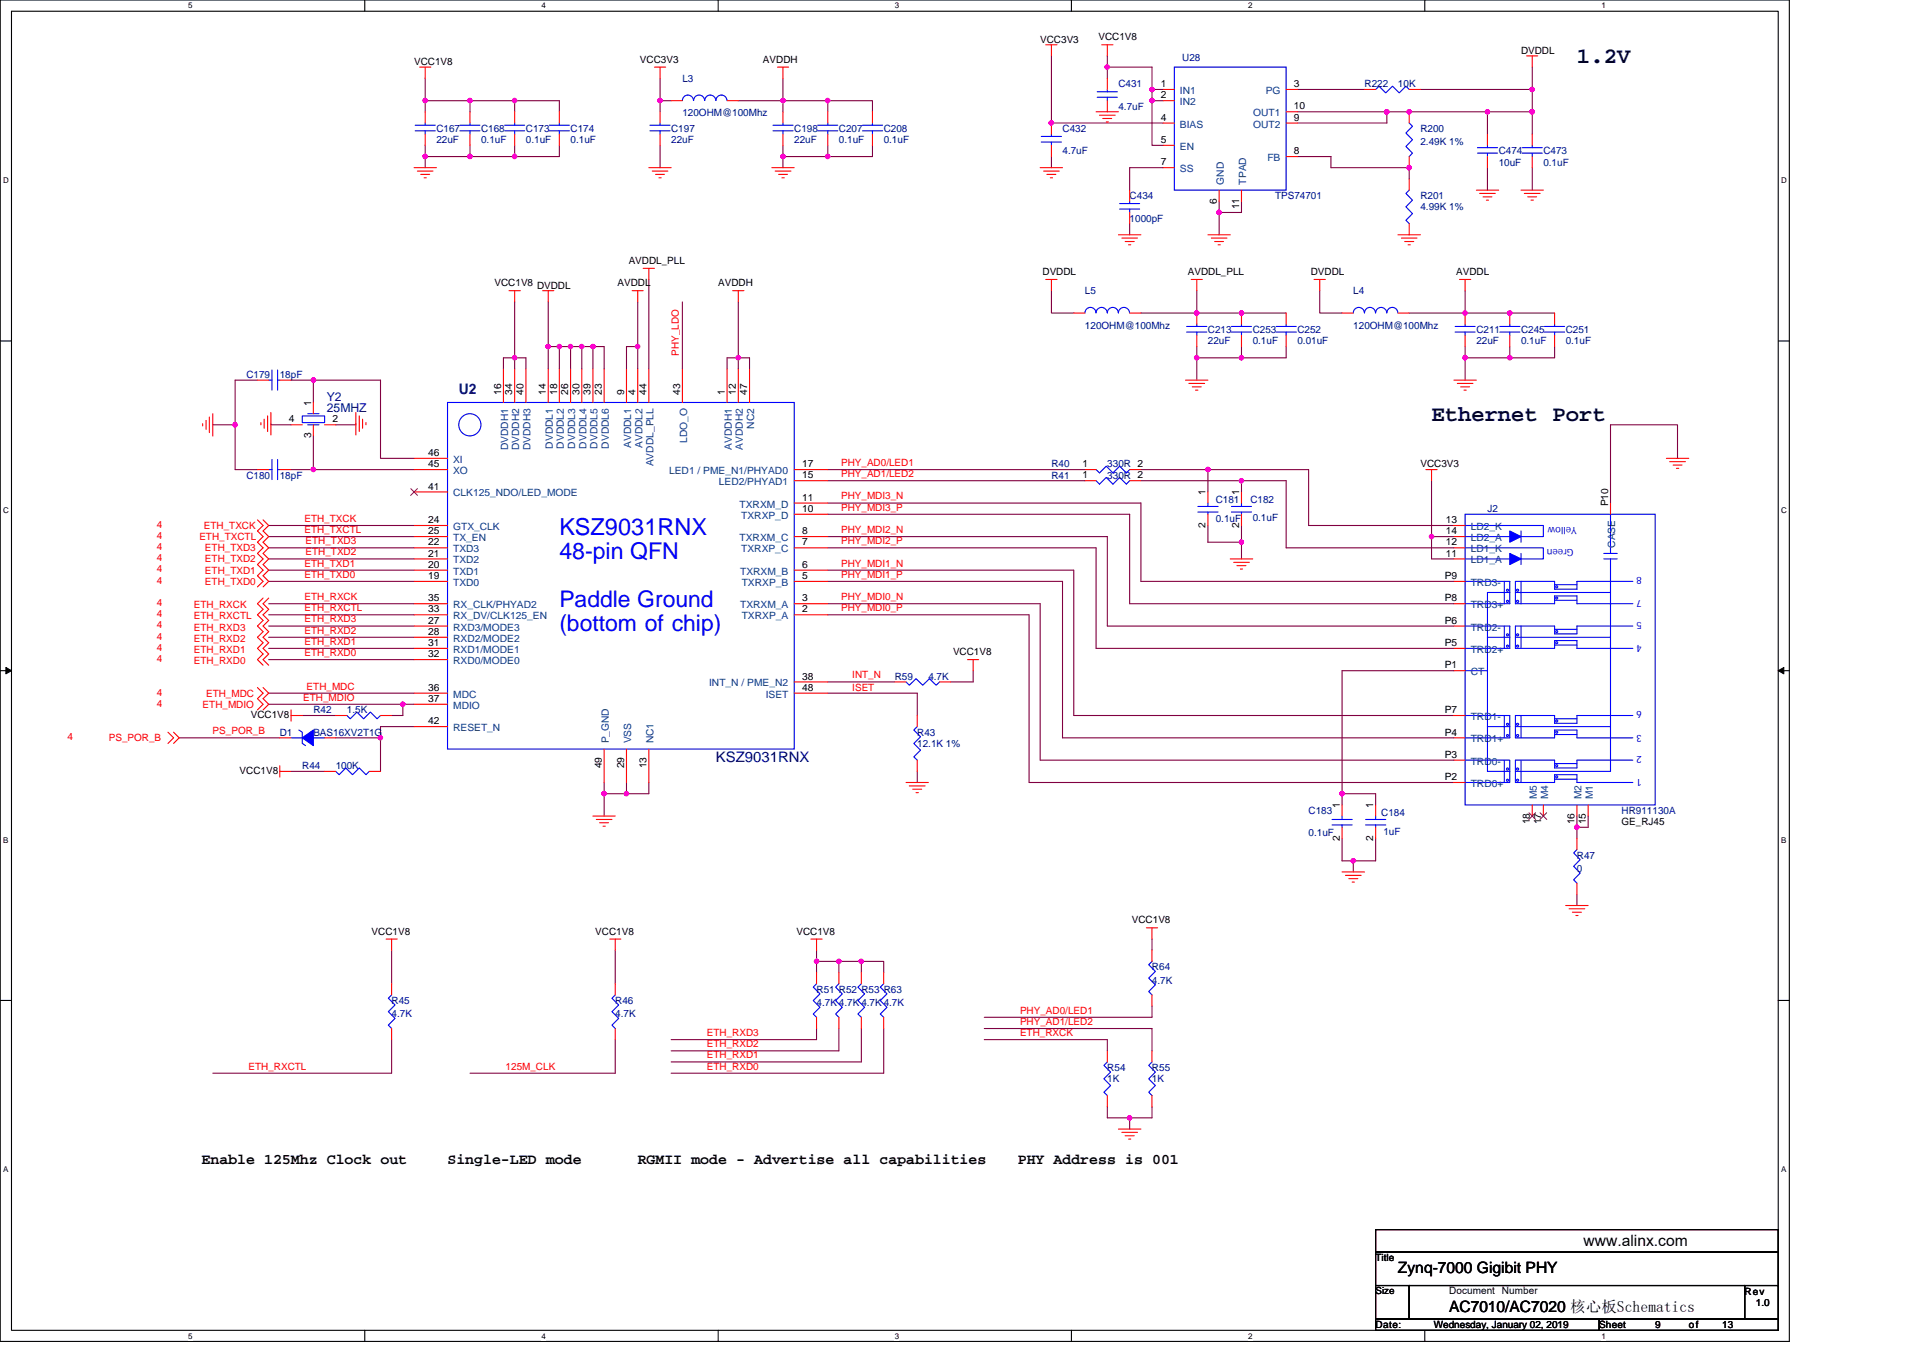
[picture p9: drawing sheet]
<svg xmlns="http://www.w3.org/2000/svg" width="297mm" height="210mm" viewBox="0 0 297 210" stroke-linecap="round" stroke-linejoin="round" font-family="sans-serif">
<path d="M0 0h276.4v207.3h-276.4zM1.8 1.7h272.9v203.8h-272.9z" fill="none" stroke="#000" stroke-width=".17"/>
<g fill="#fff">
<path d="M29.1 .2h.6v1.4h-.6z"/>
<path d="M29.1 205.7h.6v1.4h-.6z"/>
</g>
<path d="M56.3 0v1.7M56.3 205.5v1.8" fill="none" stroke="#000" stroke-width=".17"/>
<g fill="#fff">
<path d="M83.6 .2h.7v1.4h-.7z"/>
<path d="M83.6 205.7h.7v1.4h-.7z"/>
</g>
<path d="M110.9 0v1.7M110.9 205.5v1.8" fill="none" stroke="#000" stroke-width=".17"/>
<g fill="#fff">
<path d="M138.2 .2h.7v1.4h-.7z"/>
<path d="M138.2 205.7h.7v1.4h-.7z"/>
</g>
<path d="M165.5 0v1.7M165.5 205.5v1.8" fill="none" stroke="#000" stroke-width=".17"/>
<g fill="#fff">
<path d="M192.8 .2h.6v1.4h-.6z"/>
<path d="M192.8 205.7h.6v1.4h-.6z"/>
</g>
<path d="M220.1 0v1.7M220.1 205.5v1.8" fill="none" stroke="#000" stroke-width=".17"/>
<g fill="#fff">
<path d="M247.4 .2h.6v1.4h-.6z"/>
<path d="M247.4 205.7h.6v1.4h-.6z"/>
<path d="M.5 27.2h.8v1.4h-.8z"/>
<path d="M275.1 27.2h.9v1.4h-.9z"/>
<path d="M.5 78.1h.8v1.4h-.8z"/>
<path d="M275.1 78.1h.9v1.4h-.9z"/>
</g>
<path d="M0 52.7h1.8M274.7 52.7h1.7" fill="none" stroke="#000" stroke-width=".17"/>
<g fill="#fff">
<path d="M.5 129.1h.8v1.4h-.8z"/>
<path d="M275.1 129.1h.8v1.4h-.8z"/>
</g>
<path d="M0 103.6h1.8M274.7 103.6h1.7" fill="none" stroke="#000" stroke-width=".17"/>
<path d="M.9 103.1l.9 .5-.9 .5zM274.7 103.6l.8-.5v1z" fill="#000" stroke="#000" stroke-width=".15"/>
<g fill="#fff">
<path d="M.5 180h.8v1.4h-.8z"/>
<path d="M275.1 180h.8v1.4h-.8z"/>
</g>
<path d="M0 154.6h1.8M274.7 154.6h1.7M212.5 190h62.2v3.5h-62.2zM212.5 193.5h62.2v5.1h-62.2zM212.5 198.6h5.2v5.2h-5.2zM217.7 198.6h51.8v5.2h-51.8zM269.5 198.6h5.2v5.2h-5.2zM212.5 203.8h34.5v1.7h-34.5zM247 203.8h27.7v1.7h-27.7z" fill="none" stroke="#000" stroke-width=".17"/>
<g fill="none" stroke="#800040" stroke-width=".17">
<path d="M65.7 15.6h6.9M65.7 15.6v1.7M65.7 12.1v3.5M72.6 15.6h6.9M72.6 15.6v1.7M79.5 15.6h6.9v1.7M79.5 15.6v1.7M102 12.1v3.5M102 15.6v1.7M102 15.6h1.7M114 15.6h6.9v1.7M120.9 12.1v3.5h7"/>
<path d="M127.9 15.6h6.9v1.7M127.9 15.6v1.7M162.4 8.6v10.4h17.3M171 10.4h6.9v3.4h1.8M171 8.6v3.5M177.9 13.8v1.8M177.9 15.6h1.8M177.9 15.6v6.9h1.8M200.4 17.3h13.8M200.4 13.8h10.4M214.2 17.3v1.7h-13.8M214.2 17.3h15.6"/>
<path d="M219.4 13.8h17.3M229.8 17.3h6.9M229.8 17.3v3.4M236.7 13.8v3.5M236.7 10.4v3.4M236.7 17.3v3.4M65.7 24.2h6.9M65.7 22.5v1.7M65.7 24.2v1.7M72.6 24.2h6.9M72.6 22.5v1.7M79.5 22.5v1.7"/>
<path d="M86.4 22.5v1.7h-6.9M102 22.5v3.4M120.9 22.5v1.7M120.9 24.2h7M120.9 24.2v1.7M127.9 22.5v1.7M134.8 22.5v1.7h-6.9M162.4 24.2v1.7M174.5 34.5v1.8M179.7 25.9h-5.2v3.5M188.3 31.1v1.7M191.8 31.1v1.7h-3.5v3.5"/>
<path d="M200.4 24.2h5.2v1.7h12.1v1.7M229.8 25.9v3.5M236.7 25.9v3.5M39.8 58.7h-3.5v6.9M45 58.7h3.4M48.4 58.7h10.4v12.1h5.2M48.4 58.7v3.5M77.8 57v-1.7h1.7v1.7M79.5 46.7v8.6h1.7v1.7M84.7 53.6v3.4M84.7 46.7v6.9M84.7 53.6h1.7"/>
<path d="M86.4 53.6h1.7v3.4M86.4 53.6v3.4M88.1 53.6h1.8M89.9 53.6h1.7v3.4M89.9 53.6v3.4M91.6 53.6h1.7v3.4M98.5 46.7v6.9M98.5 53.6h-1.7v3.4M98.5 53.6v3.4M100.2 43.2v13.8M105.4 46.7v10.3M112.3 57v-1.7h1.7v1.7"/>
<path d="M114 46.7v8.6h1.8v1.7M162.4 44.9v3.5h3.5M176.2 48.4h8.7M184.9 48.4h13.8M184.9 55.3h6.9M184.9 44.9v3.5M184.9 53.6v1.7M184.9 55.3v3.4M191.8 53.6v1.7M198.7 53.6v1.7h-6.9M203.9 44.9v3.5h3.4M217.7 48.4h8.6"/>
<path d="M226.3 55.3v3.4M226.3 48.4h13.8M226.3 55.3h6.9M226.3 44.9v3.5M226.3 53.6v1.7M233.2 53.6v1.7M240.1 53.6v1.7h-6.9M32.9 65.6h3.4M36.3 65.6v7h3.5M41.8 65.5v.1h3.2M45 72.6h3.4M48.4 67.4v5.2"/>
<path d="M48.4 72.6h15.6M55 65.5v.1h-3.1M127.9 79.5h46.6v13.8h50.1M127.9 77.7h48.3v12.1h48.4M127.9 74.3h39.7M127.9 72.6h39.7M176.2 72.6h10.4M176.2 74.3h15.6M186.6 72.6v3.4M186.6 72.6h15.5v8.6h22.5M191.8 74.3h6.9v10.3h25.9M191.8 74.3v1.7"/>
<path d="M221.1 74.3v8.6M259.1 70.8v-5.2h-10.3v12.1M41.5 86.4h22.5M41.5 84.6h22.5M41.5 82.9h22.5M41.5 81.2h22.5M41.5 89.8h22.5M41.5 88.1h22.5M41.5 95h22.5M41.5 96.7h22.5M41.5 98.5h22.5M41.5 93.3h22.5"/>
<path d="M127.9 89.8h36.2v24.2h60.5M127.9 93.3h32.8v24.2h63.9M127.9 84.6h41.4v15.6h55.3M127.9 88.1h38v22.5h58.7M127.9 95h31.1v25.9h65.6M127.9 82.9h43.1v13.8h53.6M186.6 81.2v2.6h5.2M191.8 83.8v2.6M191.8 81.2v2.6M221.1 82.9v3.5h3.5M221.1 82.9h3.5M27.7 114h15.5"/>
<path d="M41.5 101.9h22.5M41.5 100.2h22.5M41.5 108.8h20.7M41.5 107.1h22.5M45 119.2h5.1M46.7 110.6h5.2M51.9 114h6.9M58.8 114v5.2M62.2 108.8h1.8M62.2 108.8v1.8h-1.7M64 112.3h-5.2v1.7M127.9 105.4h10.3"/>
<path d="M127.9 107.1h13.8v3.5M141.7 119.2v1.7M150.3 103.6v1.8h-3.4M224.6 103.6h-17.3v19M93.3 120.9v1.7h3.5M93.3 122.6v3.5M96.8 120.9v1.7M100.2 120.9v1.7h-3.4M207.3 129.5v3.5h1.7M207.3 122.6v1.8M207.3 122.6h5.2v1.8M209 133v1.7"/>
<path d="M212.5 129.5v3.5h-3.5M243.6 138.2v1.7M243.6 127.8v1.7M243.6 126.1v1.7M245.3 126.1v1.7h-1.7M60.5 146.8v5.2M95 146.8v5.2M126.1 148.5h3.5M126.1 158.9v1.7h-22.4M126.1 146.8v1.7M126.1 148.5v1.8M129.6 148.5h3.5"/>
<path d="M129.6 158.9v3.5h-25.9M129.6 148.5v1.8M133.1 148.5h3.4v1.8M133.1 158.9v5.2h-29.4M133.1 148.5v1.8M136.5 158.9v6.9h-32.8M152 158.9h25.9v3.5M177.9 155.4v1.8h-25.9M177.9 145.1v1.7M60.5 160.6v5.2h-27.6M95 160.6v5.2h-22.4M152 160.6h19v1.8"/>
<path d="M171 171v1.7h3.5M174.5 172.7v1.8M177.9 171v1.7h-3.4"/>
</g>
<g fill="#f0f" stroke="#f0f" stroke-width=".17">
<circle cx="72.6" cy="24.2" r=".34"/>
<circle cx="65.7" cy="24.2" r=".34"/>
<circle cx="72.6" cy="15.5" r=".34"/>
<circle cx="65.7" cy="15.5" r=".34"/>
<circle cx="79.5" cy="15.5" r=".34"/>
<circle cx="79.5" cy="24.2" r=".34"/>
<circle cx="209" cy="133" r=".34"/>
<circle cx="186.6" cy="72.5" r=".34"/>
<circle cx="191.8" cy="83.8" r=".33"/>
<circle cx="243.6" cy="127.8" r=".34"/>
<circle cx="207.3" cy="122.6" r=".33"/>
<circle cx="191.7" cy="74.3" r=".34"/>
<circle cx="48.4" cy="58.7" r=".34"/>
<circle cx="36.3" cy="65.6" r=".34"/>
<circle cx="48.4" cy="72.5" r=".34"/>
<circle cx="221.1" cy="82.9" r=".34"/>
<circle cx="62.2" cy="108.8" r=".34"/>
<circle cx="114" cy="55.3" r=".34"/>
<circle cx="79.5" cy="55.3" r=".34"/>
<circle cx="98.5" cy="53.5" r=".33"/>
<circle cx="84.7" cy="53.5" r=".33"/>
<circle cx="86.4" cy="53.5" r=".33"/>
<circle cx="91.6" cy="53.5" r=".33"/>
<circle cx="89.9" cy="53.5" r=".33"/>
<circle cx="88.1" cy="53.5" r=".33"/>
<circle cx="93.3" cy="122.6" r=".33"/>
<circle cx="96.8" cy="122.6" r=".33"/>
<circle cx="133" cy="148.5" r=".33"/>
<circle cx="126.1" cy="148.5" r=".33"/>
<circle cx="129.6" cy="148.5" r=".33"/>
<circle cx="174.5" cy="172.7" r=".34"/>
<circle cx="58.8" cy="114" r=".33"/>
<circle cx="101.9" cy="15.5" r=".34"/>
<circle cx="120.9" cy="15.5" r=".34"/>
<circle cx="127.8" cy="15.5" r=".34"/>
<circle cx="120.9" cy="24.2" r=".34"/>
<circle cx="127.8" cy="24.2" r=".34"/>
<circle cx="233.2" cy="48.4" r=".34"/>
<circle cx="226.3" cy="48.4" r=".34"/>
<circle cx="233.2" cy="55.3" r=".34"/>
<circle cx="226.3" cy="55.3" r=".34"/>
<circle cx="191.7" cy="48.4" r=".34"/>
<circle cx="184.8" cy="48.4" r=".34"/>
<circle cx="191.7" cy="55.3" r=".34"/>
<circle cx="184.8" cy="55.3" r=".34"/>
<circle cx="188.3" cy="32.8" r=".34"/>
<circle cx="217.7" cy="25.9" r=".34"/>
<circle cx="214.2" cy="17.3" r=".34"/>
<circle cx="236.7" cy="17.3" r=".34"/>
<circle cx="236.7" cy="13.8" r=".34"/>
<circle cx="229.8" cy="17.3" r=".34"/>
<circle cx="177.9" cy="13.8" r=".34"/>
<circle cx="171" cy="10.4" r=".33"/>
<circle cx="177.9" cy="15.5" r=".34"/>
<circle cx="162.4" cy="19" r=".33"/>
<circle cx="217.7" cy="17.3" r=".34"/>
</g>
<g fill="none" stroke="#f00" stroke-width=".17">
<path d="M64.8 10.4h1.7M65.7 10.4v1.7M65.7 17.3v1.7M72.6 17.3v1.7M79.5 17.3v1.7M86.4 17.3v1.7M101.1 10.4h1.7M102 10.4v1.7M102 17.3v1.7M103.7 15.6h1.7M112.3 15.6h1.7M120.1 10.4h1.7"/>
<path d="M120.9 10.4v1.7M120.9 17.3v1.7M127.9 17.3v1.7M134.8 17.3v1.7M161.5 6.9h1.8M162.4 6.9v1.7M162.4 19v1.7M169.3 17.3h3.5M169.8 17.8h2.5M170.2 6.9h1.7M170.3 18.3h1.4M170.9 18.8h.3"/>
<path d="M171 6.9v1.7M171 12.1v1.7M171 15.6v1.7M179.7 13.8h1.7M179.7 15.6h1.7M179.7 19h1.7M198.7 13.8h1.7M198.7 19h1.7M198.7 17.3h1.7M210.8 13.8h1.7M217.7 17.3v1.7M217.7 13.8h1.7"/>
<path d="M235.8 8.6h1.7M236.7 8.6v1.8M64 25.9h3.4M64.5 26.4h2.4M65 26.9h1.4M65.5 27.5h.3M65.7 20.7v1.8M72.6 20.7v1.8M79.5 20.7v1.8M86.4 20.7v1.8M100.2 25.9h3.5M100.8 26.4h2.4"/>
<path d="M101.3 26.9h1.3M101.8 27.5h.3M102 20.7v1.8M119.2 25.9h3.5M119.7 26.4h2.5M120.3 26.9h1.3M120.8 27.5h.3M120.9 20.7v1.8M127.9 20.7v1.8M134.8 20.7v1.8M160.7 25.9h3.4M161.2 26.4h2.4"/>
<path d="M161.7 26.9h1.4M162.2 27.5h.4M162.4 22.5v1.7M172.8 36.3h3.4M173.3 36.8h2.4M173.8 37.3h1.4M174.3 37.8h.4M174.5 29.4v1.7M174.5 32.8v1.7M179.7 22.5h1.7M179.7 25.9h1.7M186.6 36.3h3.4"/>
<path d="M187.1 36.8h2.4M187.6 37.3h1.4M188.1 37.8h.4M188.3 29.4v1.7M191.8 29.4v1.7M198.7 24.2h1.7M215.9 36.3h3.5M216.5 36.8h2.4M217 37.3h1.4M217.5 37.8h.3M217.7 24.2v1.7M217.7 34.5v1.8"/>
<path d="M217.7 27.6v1.8M228 29.4h3.5M228.6 29.9h2.4M229.1 30.4h1.4M229.6 30.9h.3M229.8 20.7v1.8M229.8 24.2v1.7M234.9 29.4h3.5M235.5 29.9h2.4M236 30.4h1.4M236.5 30.9h.4M236.7 20.7v1.8"/>
<path d="M236.7 24.2v1.7M39.8 58.7h1.7M43.2 58.7h1.8M77.8 57v5.2M78.6 44.9h1.8M79.5 44.9v1.8M79.5 57v5.2M81.2 57v5.2M83.8 44.9h1.8M84.7 44.9v1.8M84.7 57v5.2M86.4 57v5.2"/>
<path d="M88.1 57v5.2M89.9 57v5.2M91.6 57v5.2M93.3 57v5.2M96.8 57v5.2M97.6 44.9h1.8M98.5 44.9v1.8M98.5 57v5.2M99.4 41.5h1.7M100.2 41.5v1.7M100.2 57v5.2M105.4 57v5.2"/>
<path d="M112.3 57v5.2M113.2 44.9h1.7M114 44.9v1.8M114 57v5.2M115.8 57v5.2M161.5 43.2h1.8M162.4 43.2v1.7M165.9 48.4h1.7M174.5 48.4h1.7M183.1 58.7h3.5M183.6 59.2h2.5M184 43.2h1.7"/>
<path d="M184.2 59.8h1.3M184.9 43.2v1.7M184.9 48.4v1.7M184.9 51.8v1.8M191.8 48.4v1.7M191.8 51.8v1.8M198.7 48.4v1.7M198.7 51.8v1.8M203 43.2h1.7M203.9 43.2v1.7M207.3 48.4h1.7M215.9 48.4h1.8"/>
<path d="M224.6 58.7h3.4M225.1 59.2h2.4M225.4 43.2h1.8M225.6 59.8h1.4M226.3 43.2v1.7M226.3 48.4v1.7M226.3 51.8v1.8M233.2 48.4v1.7M233.2 51.8v1.8M240.1 48.4v1.7M240.1 51.8v1.8M31.3 65.5v.3"/>
<path d="M31.8 65v1.3M32.3 64.4v2.4M32.9 63.9v3.5M39.8 72.6h1.7M40.3 65.3v.3M40.8 64.8v1.4M41.3 64.3v2.4M41.8 63.7v3.5M43.2 72.6h1.8M45 65.6h1.7M48.4 62.2v1.7M48.4 65.6v1.8"/>
<path d="M50.1 65.6h1.8M55 63.7v3.5M55.5 64.3v2.4M56 64.8v1.4M56.5 65.3v.3M64 76h5.1M64 72.6h5.1M64 70.8h5.1M122.7 74.3h5.2M122.7 72.6h5.2M122.7 79.5h5.2M122.7 77.7h5.2"/>
<path d="M167.6 74.3h1.7M167.6 72.6h1.7M174.5 74.3h1.7M174.5 72.6h1.7M184.7 60.3h.3M186.6 76v1.7M186.6 79.5v1.7M191.8 76v1.7M191.8 79.5v1.7M220.3 72.6h1.7M221.1 72.6v1.7M226.1 60.3h.4"/>
<path d="M248.8 77.7v1.8M257.4 70.8h3.5M257.9 71.3h2.4M258.4 71.9h1.4M258.9 72.4h.4M39.8 80.3l.8 .9-.8 .8 .8 .9-.8 .9 .8 .8-.8 .9 .8 .9-.8 .8 .8 .9-.8 .9 .8 .8-.8 .9M40.6 80.3l.9 .9-.9 .8 .9 .9-.9 .9 .9 .8-.9 .9 .9 .9-.9 .8 .9 .9-.9 .9 .9 .8-.9 .9M40.6 92.4l-.8 .9 .8 .8-.8 .9 .8 .9-.8 .8 .8 .9-.8 .9 .8 .8-.8 .9 .8 .8-.8 .9 .8 .9M41.5 92.4l-.9 .9 .9 .8-.9 .9 .9 .9-.9 .8 .9 .9-.9 .9 .9 .8-.9 .9 .9 .8-.9 .9 .9 .9M64 89.8h5.1M64 88.1h5.1M64 86.4h5.1"/>
<path d="M64 84.6h5.1M64 81.2h5.1M64 82.9h5.1M64 96.7h5.1M64 95h5.1M64 93.3h5.1M64 98.5h5.1M122.7 95h5.2M122.7 93.3h5.2M122.7 89.8h5.2M122.7 88.1h5.2M122.7 84.6h5.2"/>
<path d="M122.7 82.9h5.2M190 86.4h3.5M190.6 86.9h2.4M191.1 87.4h1.4M191.6 87.9h.3M224.6 96.7h1.7M224.6 93.3h1.7M224.6 89.8h1.7M224.6 86.4h1.7M224.6 84.6h1.7M224.6 82.9h1.7M224.6 81.2h1.7"/>
<path d="M25.9 113.1l.9 .9-.9 .9M26.8 113.1l.9 .9-.9 .9M39.8 106.2l.8 .9-.8 .9 .8 .8-.8 .9M40.6 106.2l.9 .9-.9 .9 .9 .8-.9 .9M43.2 114h1.8M43.2 119.2h1.8M43.2 118.3v1.8M45 110.6h1.7M45 109.7v1.7M50.1 114h1.8M50.1 119.2h1.8M51.9 110.6h1.7"/>
<path d="M57 119.2h1.8M58.8 110.6h1.7M64 100.2h5.1M64 101.9h5.1M64 107.1h5.1M64 108.8h5.1M64 112.3h5.1M93.3 115.7v5.2M96.8 115.7v5.2M100.2 115.7v5.2M122.7 105.4h5.2M122.7 107.1h5.2"/>
<path d="M138.2 105.4h1.8M141.7 117.5v1.7M141.7 110.6v1.7M145.1 105.4h1.8M149.5 101.9h1.7M150.3 101.9v1.7M224.6 117.5h1.7M224.6 114h1.7M224.6 110.6h1.7M224.6 100.2h1.7M224.6 103.6h1.7M91.6 126.1h3.4"/>
<path d="M92.1 126.6h2.4M92.6 127.1h1.4M93.2 127.7h.3M140 120.9h3.4M140.5 121.4h2.4M141 121.9h1.4M141.5 122.5h.4M207.3 124.4v1.7M207.3 127.8v1.7M207.3 134.7h3.5M207.8 135.3h2.4M208.3 135.8h1.4"/>
<path d="M208.9 136.3h.3M212.5 124.4v1.7M212.5 127.8v1.7M224.6 120.9h1.7M236.7 124.4v1.7M238.4 124.4v1.7M241.8 139.9h3.5M243.6 136.5v1.7M243.6 129.5v1.8M243.6 124.4v1.7M245.3 124.4v1.7M59.6 145.1h1.8"/>
<path d="M60.5 145.1v1.7M60.5 158.9v1.7M60.5 152v1.7M94.2 145.1h1.7M95 145.1v1.7M95 158.9v1.7M95 152v1.7M125.3 145.1h1.7M126.1 145.1v1.7M126.1 157.2v1.7M126.1 150.3v1.7M129.6 157.2v1.7"/>
<path d="M129.6 150.3v1.7M133.1 157.2v1.7M133.1 150.3v1.7M136.5 157.2v1.7M136.5 150.3v1.7M177.1 143.4h1.7M177.9 143.4v1.7M177.9 153.7v1.7M177.9 146.8v1.7M242.4 140.4h2.4M242.9 140.9h1.4M243.4 141.5h.4"/>
<path d="M171 169.3v1.7M171 162.4v1.7M172.8 174.5h3.4M173.3 175h2.4M173.8 175.5h1.4M174.3 176h.4M177.9 169.3v1.7M177.9 162.4v1.7"/>
</g>
<g fill="none" stroke="#00f" stroke-width=".17">
<path d="M64.1 19.3h3.1M65.7 19v.3M71 19.3h3.1M72.6 19v.3M78 19.3h3M79.5 19v.3M84.9 19.3h3.1M86.4 19v.3M100.4 19.3h3.1M102 19v.3M105.4 15.5a.86 .86 0 0 1 .9-.8 .86 .86 0 0 1 .8 .8M107.1 15.5a.85 .85 0 0 1 .9-.8 .85 .85 0 0 1 .8 .8"/>
<path d="M108.9 15.5a.86 .86 0 0 1 .8-.8 .86 .86 0 0 1 .9 .8M110.6 15.5a.85 .85 0 0 1 .8-.8 .85 .85 0 0 1 .9 .8M119.4 19.3h3.1M120.9 19v.3M126.3 19.3h3.1M127.9 19v.3M133.2 19.3h3.1M134.8 19v.3M169.5 15h3.1M169.5 14.2h3.1M171 13.8v.4M171 15v.6"/>
<path d="M181.4 10.4h17.3v19h-17.3zM212.5 13.8l.5-.5 1.1 1.1 1-1.1 1 1.1 1.1-1.1 .5 .5M217.7 19l.5 .5-1 1.1 1 1-1 1 1 1.1-.5 .5M64.1 20.2h3.1M65.7 20.2v.5M71 20.2h3.1M72.6 20.2v.5M78 20.2h3M79.5 20.2v.5M84.9 20.2h3.1M86.4 20.2v.5M100.4 20.2h3.1"/>
<path d="M102 20.2v.5M119.4 20.2h3.1M120.9 20.2v.5M126.3 20.2h3.1M127.9 20.2v.5M133.2 20.2h3.1M134.8 20.2v.5M160.8 21.9h3.2M160.8 21.1h3.2M162.4 20.7v.4M162.4 21.9v.6M172.9 32.3h3.1"/>
<path d="M172.9 31.5h3.1M174.5 31.1v.4M174.5 32.3v.5M217.7 29.4l-.5 .5 1 1-1 1.1 1 1-1 1 .5 .5M228.2 23.7h3.1M228.2 22.8h3.1M229.8 22.5v.3M229.8 23.7v.5M235.1 23.7h3.1M235.1 22.8h3.1M236.7 22.5v.3M236.7 23.7v.5"/>
<path d="M41.5 58.7h.5M42 57.2v3.1M42.9 58.7h.3M42.9 57.2v3.1M172.7 48.3a.86 .86 0 0 0-.8-.8 .86 .86 0 0 0-.9 .8 .87 .87 0 0 0-.8-.8 .87 .87 0 0 0-.9 .8 .85 .85 0 0 0-.9-.8 .85 .85 0 0 0-.8 .8M174.5 48.3a.86 .86 0 0 0-.9-.8 .86 .86 0 0 0-.8 .8M183.3 51.3h3.1M183.3 50.4h3.1M184.9 50.1v.3M184.9 51.3v.5M190.2 51.3h3.1M190.2 50.4h3.1"/>
<path d="M191.8 50.1v.3M191.8 51.3v.5M197.1 51.3h3.1M197.1 50.4h3.1M198.7 50.1v.3M198.7 51.3v.5M212.5 48.3a.86 .86 0 0 0-.9-.8 .86 .86 0 0 0-.8 .8 .86 .86 0 0 0-.9-.8 .86 .86 0 0 0-.9 .8M215.9 48.3a.86 .86 0 0 0-.8-.8 .86 .86 0 0 0-.9 .8 .86 .86 0 0 0-.9-.8 .86 .86 0 0 0-.8 .8M224.8 51.3h3.1M224.8 50.4h3.1M226.3 50.1v.3M226.3 51.3v.5"/>
<path d="M231.7 51.3h3.1M231.7 50.4h3.1M233.2 50.1v.3M233.2 51.3v.5M238.6 51.3h3.1M238.6 50.4h3.1M240.1 50.1v.3M240.1 51.3v.5M41.5 72.6h.5M42 71v3.1M42.9 72.6h.3M42.9 71v3.1"/>
<path d="M46.7 64.3h3.4v1h-3.4zM47.5 63.9h1.8M47.5 65.6h1.8M48.4 65.6h.1M48.4 63.9h.1M69.1 62.2h53.6v53.5h-53.6zM169.3 74.3l.5 .5 1.1-1 1 1 1-1 1.1 1 .5-.5M174.5 72.6l-.5 .5-1.1-1.1-1 1.1-1-1.1-1.1 1.1-.5-.5M185 78.3h3.1M185 79.1h3.1M186.6 77.7v.6M186.6 79.1v.4"/>
<path d="M190.2 78.3h3.1M190.2 79.1h3.1M191.8 77.7v.6M191.8 79.1v.4M226.3 79.5h29.4v44.9h-29.4zM248.8 79.5v6M226.3 84.6h12.1v1.8h-12.1M226.3 81.2h12.1v1.7h-12.1M226.3 96.7h6.9v3.5h-6.9M226.3 89.8h6.9v3.5h-6.9M229.8 98.5h3.4M232.4 96.7v3.5"/>
<path d="M232.4 89.8v3.5M232.7 99.7h.3v.2h-.3zM232.7 98h.3v.2h-.3zM232.7 92.8h.3v.2h-.3zM232.7 91.1h.3v.2h-.3zM233.2 91.5h-3.4v27.7h3.4M234.1 98.5h14.7M234.1 91.5h14.7M234.3 98h.2v.2h-.2zM234.3 99.7h.2v.2h-.2zM234.3 91.1h.2v.2h-.2zM234.9 85.5v1.7"/>
<path d="M234.9 82v1.8M234.9 96.7v3.5M234.9 89.8v3.5M240.1 99.7h3.5M240.1 97.2h3.5M240.1 92.8h3.5M240.1 90.3h3.5M240.3 97.5h.3v.2h-.3zM240.3 99.2h.3v.2h-.3zM240.3 90.6h.3v.2h-.3zM240.3 92.3h.3v.2h-.3zM247.7 85.5h2.1"/>
<path d="M247.7 86.4h2.1M248.8 86.4v32.8h-14.7M252.2 96.7h-8.6v1.2h-3.5v-1.2h-6v3.5h6v-1.2h3.5v1.2h8.6M252.2 89.8h-8.6v1.2h-3.5v-1.2h-6v3.5h6v-1.2h3.5v1.2h8.6M45 114h1.7M46.2 112.8l.5 .3v1.8l.5 .3M48.4 114h1.7M51.9 119.2l.5 .5 1-1 1.1 1 1-1 1 1 .5-.5M53.6 110.6l.5 .5 1-1.1 1.1 1.1 1-1.1 1 1.1 .6-.5M140 105.4l.5 .5 1-1 1 1 1.1-1 1 1 .5-.5M141.7 112.3l-.5 .5 1 1-1 1.1 1 1-1 1 .5 .6M226.3 117.5h6.9v3.4h-6.9"/>
<path d="M226.3 110.6h6.9v3.4h-6.9M226.3 103.6h3.5M229.8 112.3h3.4M232.4 117.5v3.4M232.4 110.6v3.4M232.7 118.7h.3v.2h-.3zM232.7 113.5h.3v.3h-.3zM232.7 111.8h.3v.2h-.3zM234.1 112.3h14.7M234.3 111.8h.2v.2h-.2zM234.3 113.5h.2v.3h-.2zM234.9 117.5v3.4"/>
<path d="M234.9 110.6v3.4M240.1 118h3.5M240.1 113.5h3.5M240.1 111.1h3.5M240.3 119.9h.3v.3h-.3zM240.3 118.2h.3v.2h-.3zM240.3 111.3h.3v.2h-.3zM240.3 113h.3v.2h-.3zM252.2 117.5h-8.6v1.2h-3.5v-1.2h-6v3.4h6v-1.2h3.5v1.2h8.6M252.2 110.6h-8.6v1.2h-3.5v-1.2h-6v3.4h6v-1.2h3.5v1.2h8.6M205.8 126.6h3.1M205.8 127.5h3.1"/>
<path d="M207.3 126.1v.5M207.3 127.5v.3M210.9 126.6h3.2M210.9 127.5h3.2M212.5 126.1v.5M212.5 127.5v.3M232.7 120.4h.3v.3h-.3zM234.3 120.4h.2v.3h-.2zM240.1 120.4h3.5M243.6 131.3l-.5 .5 1 1-1 1.1 1 1-1 1 .5 .6M60.5 153.7l-.5 .5 1 1.1-1 1 1 1.1-1 1 .5 .5M95 153.7l-.5 .5 1.1 1.1-1.1 1 1.1 1.1-1.1 1 .5 .5"/>
<path d="M126.1 152l-.5 .5 1.1 1.1-1.1 1 1.1 1-1.1 1.1 .5 .5M129.6 152l-.5 .5 1 1.1-1 1 1 1-1 1.1 .5 .5M133.1 152l-.6 .5 1.1 1.1-1.1 1 1.1 1-1.1 1.1 .6 .5M136.5 152l-.5 .5 1 1.1-1 1 1 1-1 1.1 .5 .5M177.9 148.5l-.5 .6 1.1 1-1.1 1 1.1 1.1-1.1 1 .5 .5M171 164.1l-.5 .5 1.1 1.1-1.1 1 1.1 1-1.1 1.1 .5 .5M177.9 164.1l-.5 .5 1.1 1.1-1.1 1 1.1 1-1.1 1.1 .5 .5"/>
<circle cx="72.6" cy="65.6" r="1.71"/>
<circle cx="234.4" cy="92.9" r=".17"/>
<circle cx="234.4" cy="118.8" r=".17"/>
</g>
<g fill="#00f" stroke="#00f" stroke-width=".17">
<path d="M233.2 85.5l1.7 .9-1.7 .8z"/>
<path d="M233.2 82l1.7 .9-1.7 .9z"/>
<path d="M46.7 114l1.7-1.2v2.4z"/>
</g>
<path d="M63.5 75.5l1 1M64.5 75.5l-1.1 1M236.2 125.6l1 1M237.2 125.6l-1 1M237.9 125.6l1 1M238.9 125.6l-1 1" fill="none" stroke="#804000" stroke-width=".15"/>
<g font-size="3.6" fill="#00f">
<text x="86.4" y="82.7">KSZ9031RNX</text>
<text x="86.4" y="86.4">48-pin QFN</text>
</g>
<g font-size="3.5" fill="#00f">
<text x="86.4" y="93.8">Paddle Ground</text>
<text x="86.4" y="97.4">(bottom of chip)</text>
</g>
<g font-size="3.4" fill="#000040">
<text x="243.6" y="9.8">1.2V</text>
<text x="221.1" y="65">Ethernet Port</text>
</g>
<g font-size="2.4">
<text x="215.9" y="196.7">Zynq-7000 Gigibit PHY</text>
<text x="244.6" y="192.4">www.alinx.com</text>
<text x="223.8" y="202.7">AC7010/AC7020 核心板Schematics</text>
<text x="223.8" y="202.7">AC7010/</text>
</g>
<g font-size="2.3">
<text x="31.1" y="179.8">Enable 125Mhz Clock out</text>
<text x="69.1" y="179.8">Single-LED mode</text>
<text x="98.5" y="179.8">RGMII mode - Advertise all capabilities</text>
<text x="157.2" y="179.8">PHY Address is 001</text>
</g>
<g font-size="2.2" fill="#000080">
<text x="70.9" y="60.8">U2</text>
<text x="110.6" y="117.8">KSZ9031RNX</text>
</g>
<g font-size="1.9" fill="#000080">
<text x="50.5" y="62">Y2</text>
<text x="50.5" y="63.7">25MHZ</text>
</g>
<g font-size="1.5">
<text x="64" y="10">VCC1V8</text>
<text x="98.8" y="9.7">VCC3V3</text>
<text x="117.9" y="9.7">AVDDH</text>
<text x="160.7" y="6.6">VCC3V3</text>
<text x="169.7" y="6.2">VCC1V8</text>
<text x="234.9" y="8.3">DVDDL</text>
<text x="179.3" y="13.5">1</text>
<text x="179.3" y="15.2">2</text>
<text x="199.9" y="16.9">10</text>
<text x="199.9" y="13.5">3</text>
<text x="179.3" y="18.6">4</text>
<text x="179.3" y="22.1">5</text>
<text x="199.9" y="18.6">9</text>
<text x="199.9" y="23.8">8</text>
<text x="179.3" y="25.5">7</text>
<text x="188" y="31.5" transform="rotate(-90 188 31.5)">6</text>
<text x="191.4" y="32.4" transform="rotate(-90 191.4 32.4)">11</text>
<text x="97.1" y="40.8">AVDDL_PLL</text>
<text x="76.4" y="44.2">VCC1V8 DVDDL</text>
<text x="95.4" y="44.2">AVDDL</text>
<text x="110.9" y="44.2">AVDDH</text>
<text x="161" y="42.5">DVDDL</text>
<text x="183.5" y="42.5">AVDDL_PLL</text>
<text x="202.5" y="42.5">DVDDL</text>
<text x="224.9" y="42.5">AVDDL</text>
<text x="44.6" y="65.3">4</text>
<text x="48" y="62.7" transform="rotate(-90 48 62.7)">1</text>
<text x="51.3" y="65.3">2</text>
<text x="77.4" y="61" transform="rotate(-90 77.4 61)">16</text>
<text x="79.1" y="61" transform="rotate(-90 79.1 61)">34</text>
<text x="80.9" y="61" transform="rotate(-90 80.9 61)">40</text>
<text x="84.3" y="61" transform="rotate(-90 84.3 61)">14</text>
<text x="86" y="61" transform="rotate(-90 86 61)">18</text>
<text x="87.8" y="61" transform="rotate(-90 87.8 61)">26</text>
<text x="89.5" y="61" transform="rotate(-90 89.5 61)">30</text>
<text x="91.2" y="61" transform="rotate(-90 91.2 61)">39</text>
<text x="93" y="61" transform="rotate(-90 93 61)">23</text>
<text x="96.4" y="61" transform="rotate(-90 96.4 61)">9</text>
<text x="98.1" y="61" transform="rotate(-90 98.1 61)">4</text>
<text x="99.9" y="61" transform="rotate(-90 99.9 61)">44</text>
<text x="105" y="61" transform="rotate(-90 105 61)">43</text>
<text x="111.9" y="61" transform="rotate(-90 111.9 61)">1</text>
<text x="113.7" y="61" transform="rotate(-90 113.7 61)">12</text>
<text x="115.4" y="61" transform="rotate(-90 115.4 61)">47</text>
<text x="48" y="67.7" transform="rotate(-90 48 67.7)">3</text>
<text x="66.1" y="70.5">46</text>
<text x="66.1" y="75.6">41</text>
<text x="66.1" y="72.2">45</text>
<text x="123.9" y="72.2">17</text>
<text x="123.9" y="77.4">11</text>
<text x="123.9" y="73.9">15</text>
<text x="167.2" y="73.9">1</text>
<text x="167.2" y="72.2">1</text>
<text x="186.2" y="76.5" transform="rotate(-90 186.2 76.5)">1</text>
<text x="191.4" y="76.5" transform="rotate(-90 191.4 76.5)">1</text>
<text x="219.4" y="72.2">VCC3V3</text>
<text x="66.1" y="80.8">24</text>
<text x="66.1" y="82.5">25</text>
<text x="123.9" y="79.1">10</text>
<text x="123.9" y="82.5">8</text>
<text x="186.2" y="81.6" transform="rotate(-90 186.2 81.6)">2</text>
<text x="191.4" y="81.6" transform="rotate(-90 191.4 81.6)">2</text>
<text x="223.3" y="82.5">14</text>
<text x="223.3" y="80.8">13</text>
<text x="248.4" y="78.3" transform="rotate(-90 248.4 78.3)">P10</text>
<text x="66.1" y="89.5">19</text>
<text x="66.1" y="87.7">20</text>
<text x="66.1" y="86">21</text>
<text x="66.1" y="84.3">22</text>
<text x="123.9" y="87.7">6</text>
<text x="123.9" y="84.3">7</text>
<text x="123.9" y="89.5">5</text>
<text x="223.2" y="89.5">P9</text>
<text x="223.3" y="86">11</text>
<text x="223.3" y="84.3">12</text>
<text x="66.1" y="94.6">33</text>
<text x="66.1" y="92.9">35</text>
<text x="123.9" y="92.9">3</text>
<text x="123.9" y="94.6">2</text>
<text x="223.2" y="92.9">P8</text>
<text x="66.1" y="96.4">27</text>
<text x="66.1" y="99.8">31</text>
<text x="66.1" y="101.6">32</text>
<text x="66.1" y="98.1">28</text>
<text x="147.2" y="101.2">VCC1V8</text>
<text x="223.2" y="99.8">P5</text>
<text x="223.2" y="96.4">P6</text>
<text x="66.1" y="106.7">36</text>
<text x="123.9" y="105">38</text>
<text x="123.9" y="106.7">48</text>
<text x="223.2" y="103.3">P1</text>
<text x="38.7" y="110.9">VCC1V8</text>
<text x="66.1" y="108.5">37</text>
<text x="66.1" y="111.9">42</text>
<text x="223.2" y="113.6">P4</text>
<text x="223.2" y="110.2">P7</text>
<text x="37" y="119.5">VCC1V8</text>
<text x="93" y="118.7" transform="rotate(-90 93 118.7)">49</text>
<text x="96.4" y="118.7" transform="rotate(-90 96.4 118.7)">29</text>
<text x="99.9" y="118.7" transform="rotate(-90 99.9 118.7)">13</text>
<text x="223.2" y="117.1">P3</text>
<text x="206.9" y="124.9" transform="rotate(-90 206.9 124.9)">1</text>
<text x="212.1" y="124.9" transform="rotate(-90 212.1 124.9)">1</text>
<text x="223.2" y="120.5">P2</text>
<text x="206.9" y="129.9" transform="rotate(-90 206.9 129.9)">2</text>
<text x="212.1" y="129.9" transform="rotate(-90 212.1 129.9)">2</text>
<text x="236.3" y="127.4" transform="rotate(-90 236.3 127.4)">18</text>
<text x="238" y="127.4" transform="rotate(-90 238 127.4)">17</text>
<text x="243.2" y="127.4" transform="rotate(-90 243.2 127.4)">16</text>
<text x="245" y="127.4" transform="rotate(-90 245 127.4)">15</text>
<text x="250.5" y="127.5">GE_RJ45</text>
<text x="174.8" y="142.7">VCC1V8</text>
<text x="57.4" y="144.4">VCC1V8</text>
<text x="91.9" y="144.4">VCC1V8</text>
<text x="123" y="144.4">VCC1V8</text>
<text x="212.5" y="194.9">Title</text>
<text x="212.5" y="200">Size</text>
<text x="223.8" y="200">Document Number</text>
<text x="269.5" y="200">Rev</text>
<text x="271.2" y="201.8">1.0</text>
<text x="212.5" y="205.2">Date:</text>
<text x="221.5" y="205.2">Wednesday, January 02, 2019</text>
<text x="247" y="205.2">Sheet</text>
<text x="255.7" y="205.2">9</text>
<text x="260.9" y="205.2">of</text>
<text x="266" y="205.2">13</text>
</g>
<g font-size="1.5" fill="#000080">
<text x="182.6" y="9.4">U28</text>
<text x="105.4" y="12.6">L3</text>
<text x="105.4" y="18">120OHM@100Mhz</text>
<text x="172.8" y="13.5">C431</text>
<text x="172.8" y="17">4.7uF</text>
<text x="210.8" y="13.5">R222</text>
<text x="215.9" y="13.5">10K</text>
<text x="67.4" y="20.4">C167</text>
<text x="67.4" y="22.1">22uF</text>
<text x="74.3" y="20.4">C168</text>
<text x="74.3" y="22.1">0.1uF</text>
<text x="81.2" y="20.4">C173</text>
<text x="81.2" y="22.1">0.1uF</text>
<text x="88.1" y="20.4">C174</text>
<text x="88.1" y="22.1">0.1uF</text>
<text x="103.7" y="20.4">C197</text>
<text x="103.7" y="22.1">22uF</text>
<text x="122.7" y="20.4">C198</text>
<text x="122.7" y="22.1">22uF</text>
<text x="129.6" y="20.4">C207</text>
<text x="129.6" y="22.1">0.1uF</text>
<text x="136.5" y="20.4">C208</text>
<text x="136.5" y="22.1">0.1uF</text>
<text x="164.1" y="20.4">C432</text>
<text x="164.1" y="23.9">4.7uF</text>
<text x="219.4" y="20.4">R200</text>
<text x="219.4" y="22.5">2.49K 1%</text>
<text x="231.5" y="23.9">C474</text>
<text x="238.4" y="23.9">C473</text>
<text x="231.5" y="25.6">10uF</text>
<text x="238.4" y="25.6">0.1uF</text>
<text x="174.5" y="30.8">C434</text>
<text x="174.5" y="34.2">1000pF</text>
<text x="197" y="30.8">TPS74701</text>
<text x="219.4" y="30.8">R201</text>
<text x="219.4" y="32.5">4.99K 1%</text>
<text x="167.6" y="45.4">L5</text>
<text x="209" y="45.4">L4</text>
<text x="167.6" y="50.8">120OHM@100Mhz</text>
<text x="186.6" y="51.5">C213</text>
<text x="186.6" y="53.2">22uF</text>
<text x="193.5" y="51.5">C253</text>
<text x="193.5" y="53.2">0.1uF</text>
<text x="200.4" y="51.5">C252</text>
<text x="200.4" y="53.2">0.01uF</text>
<text x="209" y="50.8">120OHM@100Mhz</text>
<text x="228" y="51.5">C211</text>
<text x="228" y="53.2">22uF</text>
<text x="234.9" y="51.5">C245</text>
<text x="234.9" y="53.2">0.1uF</text>
<text x="241.8" y="51.5">C251</text>
<text x="241.8" y="53.2">0.1uF</text>
<text x="38.1" y="58.4">C179</text>
<text x="43.2" y="58.4">18pF</text>
<text x="38.1" y="74">C180</text>
<text x="43.2" y="74">18pF</text>
<text x="162.4" y="74">R41</text>
<text x="162.4" y="72.2">R40</text>
<text x="171" y="74">330R 2</text>
<text x="171" y="72.2">330R 2</text>
<text x="187.8" y="77.7">C181</text>
<text x="193.1" y="77.7">C182</text>
<text x="187.8" y="80.7">0.1uF</text>
<text x="193.5" y="80.5">0.1uF</text>
<text x="229.8" y="79.1">J2</text>
<text x="138.2" y="105">R59</text>
<text x="143.4" y="105">4.7K</text>
<text x="43.2" y="113.7">D1</text>
<text x="48.4" y="113.7">BAS16XV2T1G</text>
<text x="48.4" y="110.2">R42</text>
<text x="53.6" y="110.2">1.5K</text>
<text x="141.7" y="113.7">R43</text>
<text x="46.7" y="118.9">R44</text>
<text x="51.9" y="118.9">100K</text>
<text x="141.7" y="115.4">12.1K 1%</text>
<text x="202.1" y="125.8">C183</text>
<text x="250.5" y="125.8">HR911130A</text>
<text x="202.1" y="129.2">0.1uF</text>
<text x="213.4" y="126.1">C184</text>
<text x="213.7" y="129.1">1uF</text>
<text x="243.6" y="132.7">R47</text>
<text x="243.6" y="134.7">0</text>
<text x="177.9" y="149.9">R64</text>
<text x="60.5" y="155.1">R45</text>
<text x="95" y="155.1">R46</text>
<text x="126.1" y="153.4">R51 R52 R53 R63</text>
<text x="126.1" y="155.5">4.7K 4.7K 4.7K 4.7K</text>
<text x="177.9" y="152">4.7K</text>
<text x="60.5" y="157.2">4.7K</text>
<text x="95" y="157.2">4.7K</text>
<text x="171" y="165.5">R54</text>
<text x="171" y="167.2">1K</text>
<text x="177.9" y="165.5">R55</text>
<text x="177.9" y="167.2">1K</text>
</g>
<g font-size="1.5" fill="#004080">
<text x="182.3" y="14.5">IN1</text>
<text x="182.3" y="16.3">IN2</text>
<text x="193.6" y="18">OUT1</text>
<text x="195.5" y="14.5">PG</text>
<text x="182.3" y="19.7">BIAS</text>
<text x="182.3" y="23.2">EN</text>
<text x="193.6" y="19.7">OUT2</text>
<text x="182.3" y="26.6">SS</text>
<text x="189" y="28.5" transform="rotate(-90 189 28.5)">GND</text>
<text x="192.5" y="28.5" transform="rotate(-90 192.5 28.5)">TPAD</text>
<text x="195.8" y="24.9">FB</text>
<text x="70" y="71.5">XI</text>
<text x="78.5" y="69.6" transform="rotate(-90 78.5 69.6)">DVDDH1</text>
<text x="80.2" y="69.6" transform="rotate(-90 80.2 69.6)">DVDDH2</text>
<text x="82" y="69.6" transform="rotate(-90 82 69.6)">DVDDH3</text>
<text x="85.4" y="69.3" transform="rotate(-90 85.4 69.3)">DVDDL1</text>
<text x="87.1" y="69.3" transform="rotate(-90 87.1 69.3)">DVDDL2</text>
<text x="88.9" y="69.3" transform="rotate(-90 88.9 69.3)">DVDDL3</text>
<text x="90.6" y="69.3" transform="rotate(-90 90.6 69.3)">DVDDL4</text>
<text x="92.3" y="69.3" transform="rotate(-90 92.3 69.3)">DVDDL5</text>
<text x="94" y="69.3" transform="rotate(-90 94 69.3)">DVDDL6</text>
<text x="97.5" y="69.2" transform="rotate(-90 97.5 69.2)">AVDDL1</text>
<text x="99.2" y="69.2" transform="rotate(-90 99.2 69.2)">AVDDL2</text>
<text x="106.1" y="68.4" transform="rotate(-90 106.1 68.4)">LDO_O</text>
<text x="113" y="69.5" transform="rotate(-90 113 69.5)">AVDDH1</text>
<text x="114.8" y="69.5" transform="rotate(-90 114.8 69.5)">AVDDH2</text>
<text x="116.5" y="66.2" transform="rotate(-90 116.5 66.2)">NC2</text>
<text x="70" y="76.7">CLK125_NDO/LED_MODE</text>
<text x="70" y="73.3">XO</text>
<text x="100.9" y="72.1" transform="rotate(-90 100.9 72.1)">AVDDL_PLL</text>
<text x="103.4" y="73.3">LED1 / PME_N1/PHYAD0</text>
<text x="111" y="75">LED2/PHYAD1</text>
<text x="70" y="81.9">GTX_CLK</text>
<text x="70" y="83.6">TX_EN</text>
<text x="114.2" y="83.6">TXRXM_C</text>
<text x="114.2" y="78.4">TXRXM_D</text>
<text x="114.5" y="80.2">TXRXP_D</text>
<text x="227.2" y="83.6">LD2_A</text>
<text x="227.2" y="81.9">LD2_K</text>
<text x="70" y="88.8">TXD1</text>
<text x="70" y="87.1">TXD2</text>
<text x="70" y="85.3">TXD3</text>
<text x="114.3" y="88.8">TXRXM_B</text>
<text x="114.5" y="85.3">TXRXP_C</text>
<text x="227.2" y="87.1">LD1_A</text>
<text x="227.2" y="85.3">LD1_K</text>
<text x="249.5" y="84.6" transform="rotate(-90 249.5 84.6)">CASE</text>
<text x="70" y="90.5">TXD0</text>
<text x="70" y="95.7">RX_DV/CLK125_EN</text>
<text x="70" y="94">RX_CLK/PHYAD2</text>
<text x="114.3" y="94">TXRXM_A</text>
<text x="114.6" y="95.7">TXRXP_A</text>
<text x="114.6" y="90.5">TXRXP_B</text>
<text x="227.2" y="94">TRD3+</text>
<text x="227.2" y="90.5">TRD3-</text>
<text x="70" y="97.4">RXD3/MODE3</text>
<text x="70" y="100.9">RXD1/MODE1</text>
<text x="70" y="99.2">RXD2/MODE2</text>
<text x="227.2" y="100.9">TRD2+</text>
<text x="227.2" y="97.4">TRD2-</text>
<text x="70" y="102.6">RXD0/MODE0</text>
<text x="70" y="107.8">MDC</text>
<text x="109.5" y="106.1">INT_N / PME_N2</text>
<text x="118.3" y="107.8">ISET</text>
<text x="227.2" y="104.3">CT</text>
<text x="70" y="109.5">MDIO</text>
<text x="70" y="113">RESET_N</text>
<text x="227.2" y="111.3">TRD1-</text>
<text x="94" y="114.9" transform="rotate(-90 94 114.9)">P_GND</text>
<text x="97.5" y="114.9" transform="rotate(-90 97.5 114.9)">VSS</text>
<text x="100.9" y="114.9" transform="rotate(-90 100.9 114.9)">NC1</text>
<text x="227.2" y="118.2">TRD0-</text>
<text x="227.2" y="114.7">TRD1+</text>
<text x="227.2" y="121.6">TRD0+</text>
<text x="237.4" y="123.5" transform="rotate(-90 237.4 123.5)">M5</text>
<text x="239.1" y="123.5" transform="rotate(-90 239.1 123.5)">M4</text>
<text x="244.3" y="123.5" transform="rotate(-90 244.3 123.5)">M2</text>
<text x="246" y="123.5" transform="rotate(-90 246 123.5)">M1</text>
</g>
<g font-size="1.5" fill="#f00">
<text x="104.9" y="54.9" transform="rotate(-90 104.9 54.9)">PHY_LDO</text>
<text x="129.9" y="77.2">PHY_MDI3_N</text>
<text x="129.9" y="73.7">PHY_AD1/LED2</text>
<text x="129.9" y="72">PHY_AD0/LED1</text>
<text x="24.2" y="81.6">4</text>
<text x="24.2" y="83.3">4</text>
<text x="30.8" y="83.4">ETH_TXCTL</text>
<text x="31.5" y="81.7">ETH_TXCK</text>
<text x="47" y="82.4">ETH_TXCTL</text>
<text x="47" y="80.6">ETH_TXCK</text>
<text x="129.9" y="78.9">PHY_MDI3_P</text>
<text x="129.9" y="82.4">PHY_MDI2_N</text>
<text x="24.2" y="85">4</text>
<text x="24.2" y="86.7">4</text>
<text x="24.2" y="88.5">4</text>
<text x="31.7" y="85.2">ETH_TXD3</text>
<text x="31.7" y="86.9">ETH_TXD2</text>
<text x="31.7" y="88.6">ETH_TXD1</text>
<text x="47" y="89.3">ETH_TXD0</text>
<text x="47" y="87.5">ETH_TXD1</text>
<text x="47.2" y="85.8">ETH_TXD2</text>
<text x="47.2" y="84.1">ETH_TXD3</text>
<text x="129.9" y="84.1">PHY_MDI2_P</text>
<text x="129.9" y="89.3">PHY_MDI1_P</text>
<text x="129.9" y="87.5">PHY_MDI1_N</text>
<text x="24.2" y="95.4">4</text>
<text x="24.2" y="93.6">4</text>
<text x="24.2" y="90.2">4</text>
<text x="29.9" y="95.7">ETH_RXCTL</text>
<text x="29.9" y="94">ETH_RXCK</text>
<text x="31.7" y="90.4">ETH_TXD0</text>
<text x="47" y="94.4">ETH_RXCTL</text>
<text x="47" y="92.7">ETH_RXCK</text>
<text x="129.9" y="94.4">PHY_MDI0_P</text>
<text x="129.9" y="92.7">PHY_MDI0_N</text>
<text x="24.2" y="97.1">4</text>
<text x="24.2" y="98.8">4</text>
<text x="24.2" y="100.5">4</text>
<text x="29.9" y="97.4">ETH_RXD3</text>
<text x="29.9" y="99.2">ETH_RXD2</text>
<text x="29.9" y="100.9">ETH_RXD1</text>
<text x="47" y="101.4">ETH_RXD0</text>
<text x="47" y="96.2">ETH_RXD3</text>
<text x="47" y="97.9">ETH_RXD2</text>
<text x="47" y="99.6">ETH_RXD1</text>
<text x="24.2" y="102.3">4</text>
<text x="24.2" y="107.5">4</text>
<text x="29.9" y="102.6">ETH_RXD0</text>
<text x="31.8" y="107.6">ETH_MDC</text>
<text x="47.4" y="106.6">ETH_MDC</text>
<text x="131.7" y="104.8">INT_N</text>
<text x="131.7" y="106.8">ISET</text>
<text x="24.2" y="109.2">4</text>
<text x="31.3" y="109.3">ETH_MDIO</text>
<text x="32.8" y="113.5">PS_POR_B</text>
<text x="46.8" y="108.3">ETH_MDIO</text>
<text x="10.4" y="114.4">4</text>
<text x="16.8" y="114.5">PS_POR_B</text>
<text x="109.2" y="160.1">ETH_RXD3</text>
<text x="109.2" y="161.8">ETH_RXD2</text>
<text x="157.6" y="156.6">PHY_AD0/LED1</text>
<text x="157.6" y="158.4">PHY_AD1/LED2</text>
<text x="157.6" y="160.1">ETH_RXCK</text>
<text x="38.4" y="165.3">ETH_RXCTL</text>
<text x="78.1" y="165.3">125M_CLK</text>
<text x="109.2" y="165.3">ETH_RXD0</text>
<text x="109.2" y="163.5">ETH_RXD1</text>
</g>
<g font-size="1.5" fill="#00f">
<text x="243.6" y="81.4" transform="rotate(180 243.6 81.4)">Yellow</text>
<text x="243.1" y="84.8" transform="rotate(180 243.1 84.8)">Green</text>
<text x="253.6" y="89.1" transform="rotate(180 253.6 89.1)">8</text>
<text x="253.6" y="92.8" transform="rotate(180 253.6 92.8)">7</text>
<text x="253.6" y="96.1" transform="rotate(180 253.6 96.1)">5</text>
<text x="253.6" y="99.7" transform="rotate(180 253.6 99.7)">4</text>
<text x="253.6" y="109.9" transform="rotate(180 253.6 109.9)">6</text>
<text x="253.6" y="113.5" transform="rotate(180 253.6 113.5)">3</text>
<text x="253.6" y="116.8" transform="rotate(180 253.6 116.8)">2</text>
<text x="253.6" y="120.4" transform="rotate(180 253.6 120.4)">1</text>
</g>
<g font-size="1.2">
<text x="29.1" y="1.3">5</text>
<text x="83.6" y="1.3">4</text>
<text x="138.2" y="1.3">3</text>
<text x="192.8" y="1.3">2</text>
<text x="247.4" y="1.3">1</text>
<text x=".5" y="28.3">D</text>
<text x="275.1" y="28.3">D</text>
<text x=".5" y="79.2">C</text>
<text x="275.1" y="79.2">C</text>
<text x=".5" y="130.2">B</text>
<text x="275.1" y="130.2">B</text>
<text x=".5" y="181.1">A</text>
<text x="275.1" y="181.1">A</text>
<text x="29.1" y="206.8">5</text>
<text x="83.6" y="206.8">4</text>
<text x="138.2" y="206.8">3</text>
<text x="192.8" y="206.8">2</text>
<text x="247.4" y="206.8">1</text>
</g>
</svg>
